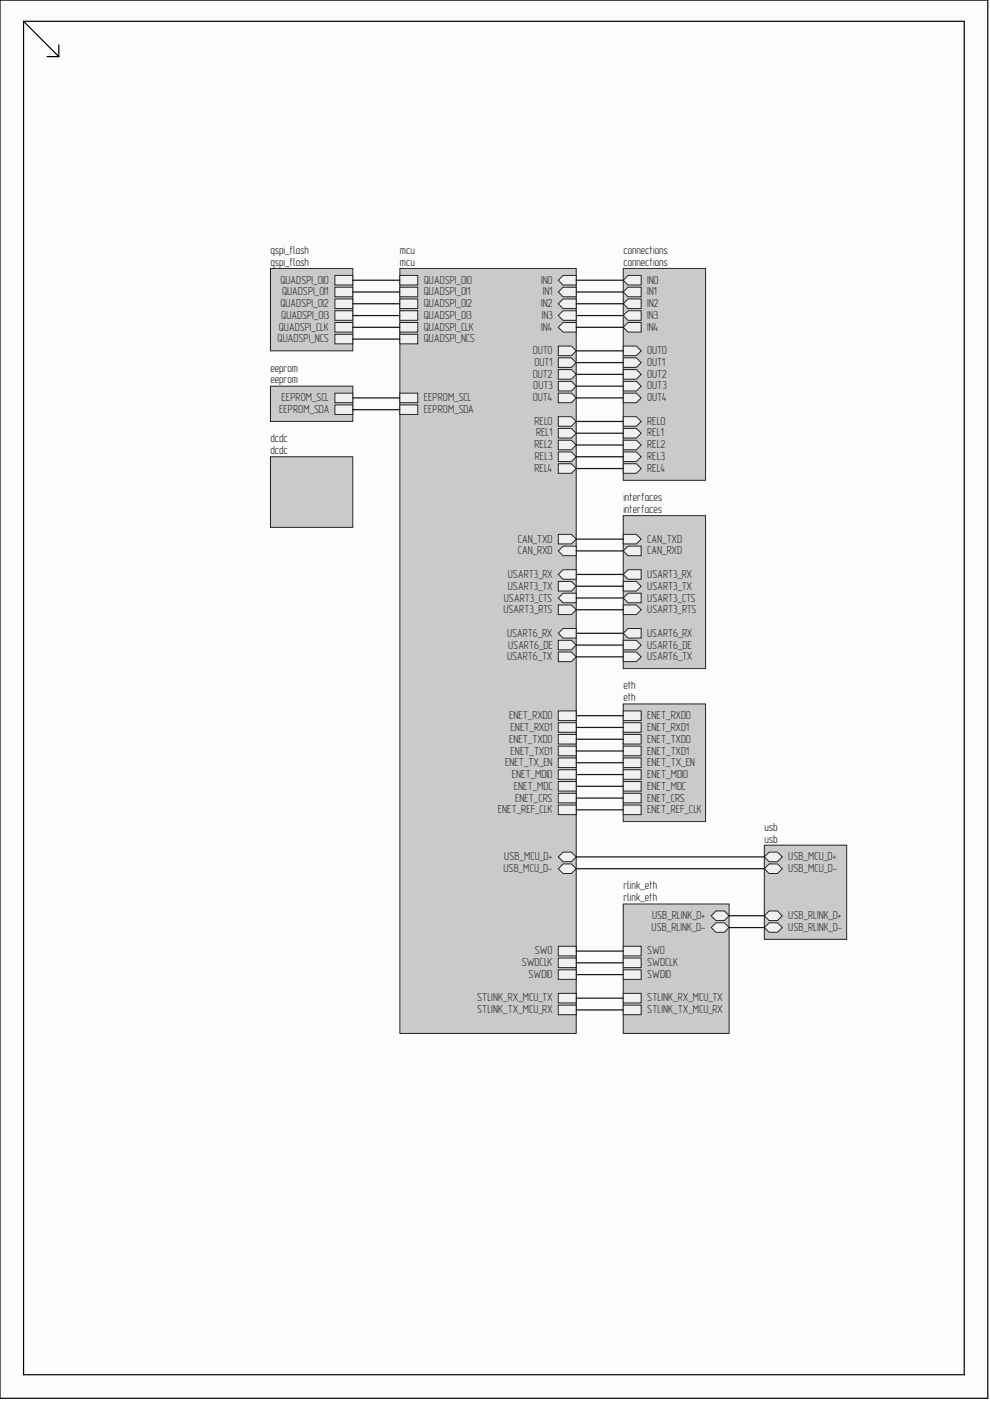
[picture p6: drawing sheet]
<svg xmlns="http://www.w3.org/2000/svg" width="210mm" height="297mm" viewBox="0 0 210 297" stroke-linecap="round" stroke-linejoin="round" font-family="sans-serif">
<g fill="#fcfcfc">
<path d="M0 0h209.4v296.5h-209.4z" fill-rule="evenodd"/>
<path d="M0 0h209.4v296.5h-209.4z" fill-rule="evenodd"/>
</g>
<path d="M0 0h209.4v296.5h-209.4zM5 4.5l7.5 7.5M5 4.5h199.4v287h-199.4zM10 12h2.5M12.5 9.5v2.5" fill="none" stroke="#000" stroke-width=".25"/>
<path d="M84.8 56.9h37.4v162.2h-37.4z" fill-rule="evenodd" fill="#cacaca"/>
<path d="M84.8 56.9h37.4v162.2h-37.4z" fill="none" stroke="#262626" stroke-width=".21"/>
<path d="M118.4 59.4l1-1h2.8v2h-2.8z" fill-rule="evenodd" fill="#f0f0f0"/>
<path d="M118.4 59.4l1-1h2.8v2h-2.8z" fill="none" stroke="#262626" stroke-width=".21"/>
<path d="M119.4 60.9h2.8v2h-2.8l-1-1z" fill-rule="evenodd" fill="#f0f0f0"/>
<path d="M119.4 60.9h2.8v2h-2.8l-1-1z" fill="none" stroke="#262626" stroke-width=".21"/>
<path d="M119.4 63.4h2.8v2h-2.8l-1-1z" fill-rule="evenodd" fill="#f0f0f0"/>
<path d="M119.4 63.4h2.8v2h-2.8l-1-1z" fill="none" stroke="#262626" stroke-width=".21"/>
<path d="M119.4 65.9h2.8v2h-2.8l-1-1z" fill-rule="evenodd" fill="#f0f0f0"/>
<path d="M119.4 65.9h2.8v2h-2.8l-1-1z" fill="none" stroke="#262626" stroke-width=".21"/>
<path d="M119.4 68.4h2.8v2h-2.8l-1-1z" fill-rule="evenodd" fill="#f0f0f0"/>
<path d="M119.4 68.4h2.8v2h-2.8l-1-1z" fill="none" stroke="#262626" stroke-width=".21"/>
<path d="M118.4 73.4h2.8l1 1-1 1h-2.8z" fill-rule="evenodd" fill="#f0f0f0"/>
<path d="M118.4 73.4h2.8l1 1-1 1h-2.8z" fill="none" stroke="#262626" stroke-width=".21"/>
<path d="M118.4 75.9h2.8l1 1-1 1h-2.8z" fill-rule="evenodd" fill="#f0f0f0"/>
<path d="M118.4 75.9h2.8l1 1-1 1h-2.8z" fill="none" stroke="#262626" stroke-width=".21"/>
<path d="M118.4 78.4h2.8l1 1-1 1h-2.8z" fill-rule="evenodd" fill="#f0f0f0"/>
<path d="M118.4 78.4h2.8l1 1-1 1h-2.8z" fill="none" stroke="#262626" stroke-width=".21"/>
<path d="M118.4 80.9h2.8l1 1-1 1h-2.8z" fill-rule="evenodd" fill="#f0f0f0"/>
<path d="M118.4 80.9h2.8l1 1-1 1h-2.8z" fill="none" stroke="#262626" stroke-width=".21"/>
<path d="M118.4 83.4h2.8l1 1-1 1h-2.8z" fill-rule="evenodd" fill="#f0f0f0"/>
<path d="M118.4 83.4h2.8l1 1-1 1h-2.8z" fill="none" stroke="#262626" stroke-width=".21"/>
<path d="M118.4 88.3h2.8l1 1.1-1 1h-2.8z" fill-rule="evenodd" fill="#f0f0f0"/>
<path d="M118.4 88.3h2.8l1 1.1-1 1h-2.8z" fill="none" stroke="#262626" stroke-width=".21"/>
<path d="M118.4 90.8h2.8l1 1.1-1 1h-2.8z" fill-rule="evenodd" fill="#f0f0f0"/>
<path d="M118.4 90.8h2.8l1 1.1-1 1h-2.8z" fill="none" stroke="#262626" stroke-width=".21"/>
<path d="M118.4 93.3h2.8l1 1.1-1 1h-2.8z" fill-rule="evenodd" fill="#f0f0f0"/>
<path d="M118.4 93.3h2.8l1 1.1-1 1h-2.8z" fill="none" stroke="#262626" stroke-width=".21"/>
<path d="M118.4 95.8h2.8l1 1-1 1.1h-2.8z" fill-rule="evenodd" fill="#f0f0f0"/>
<path d="M118.4 95.8h2.8l1 1-1 1.1h-2.8z" fill="none" stroke="#262626" stroke-width=".21"/>
<path d="M118.4 98.3h2.8l1 1-1 1.1h-2.8z" fill-rule="evenodd" fill="#f0f0f0"/>
<path d="M118.4 98.3h2.8l1 1-1 1.1h-2.8z" fill="none" stroke="#262626" stroke-width=".21"/>
<path d="M118.4 113.3h2.8l1 1-1 1h-2.8z" fill-rule="evenodd" fill="#f0f0f0"/>
<path d="M118.4 113.3h2.8l1 1-1 1h-2.8z" fill="none" stroke="#262626" stroke-width=".21"/>
<path d="M119.4 115.8h2.8v2h-2.8l-1-1z" fill-rule="evenodd" fill="#f0f0f0"/>
<path d="M119.4 115.8h2.8v2h-2.8l-1-1z" fill="none" stroke="#262626" stroke-width=".21"/>
<path d="M119.4 120.8h2.8v2h-2.8l-1-1z" fill-rule="evenodd" fill="#f0f0f0"/>
<path d="M119.4 120.8h2.8v2h-2.8l-1-1z" fill="none" stroke="#262626" stroke-width=".21"/>
<path d="M118.4 123.3h2.8l1 1-1 1h-2.8z" fill-rule="evenodd" fill="#f0f0f0"/>
<path d="M118.4 123.3h2.8l1 1-1 1h-2.8z" fill="none" stroke="#262626" stroke-width=".21"/>
<path d="M119.4 125.8h2.8v2h-2.8l-1-1z" fill-rule="evenodd" fill="#f0f0f0"/>
<path d="M119.4 125.8h2.8v2h-2.8l-1-1z" fill="none" stroke="#262626" stroke-width=".21"/>
<path d="M118.4 128.3h2.8l1 1-1 1h-2.8z" fill-rule="evenodd" fill="#f0f0f0"/>
<path d="M118.4 128.3h2.8l1 1-1 1h-2.8z" fill="none" stroke="#262626" stroke-width=".21"/>
<path d="M119.4 133.3h2.8v2h-2.8l-1-1z" fill-rule="evenodd" fill="#f0f0f0"/>
<path d="M119.4 133.3h2.8v2h-2.8l-1-1z" fill="none" stroke="#262626" stroke-width=".21"/>
<path d="M118.4 135.8h2.8l1 1-1 1h-2.8z" fill-rule="evenodd" fill="#f0f0f0"/>
<path d="M118.4 135.8h2.8l1 1-1 1h-2.8z" fill="none" stroke="#262626" stroke-width=".21"/>
<path d="M118.4 138.2h2.8l1 1.1-1 1h-2.8z" fill-rule="evenodd" fill="#f0f0f0"/>
<path d="M118.4 138.2h2.8l1 1.1-1 1h-2.8z" fill="none" stroke="#262626" stroke-width=".21"/>
<path d="M84.8 58.4h3.8v2h-3.8z" fill-rule="evenodd" fill="#f0f0f0"/>
<path d="M84.8 58.4h3.8v2h-3.8z" fill="none" stroke="#262626" stroke-width=".21"/>
<path d="M84.8 60.9h3.8v2h-3.8z" fill-rule="evenodd" fill="#f0f0f0"/>
<path d="M84.8 60.9h3.8v2h-3.8z" fill="none" stroke="#262626" stroke-width=".21"/>
<path d="M84.8 63.4h3.8v2h-3.8z" fill-rule="evenodd" fill="#f0f0f0"/>
<path d="M84.8 63.4h3.8v2h-3.8z" fill="none" stroke="#262626" stroke-width=".21"/>
<path d="M84.8 65.9h3.8v2h-3.8z" fill-rule="evenodd" fill="#f0f0f0"/>
<path d="M84.8 65.9h3.8v2h-3.8z" fill="none" stroke="#262626" stroke-width=".21"/>
<path d="M84.8 68.4h3.8v2h-3.8z" fill-rule="evenodd" fill="#f0f0f0"/>
<path d="M84.8 68.4h3.8v2h-3.8z" fill="none" stroke="#262626" stroke-width=".21"/>
<path d="M84.8 70.9h3.8v2h-3.8z" fill-rule="evenodd" fill="#f0f0f0"/>
<path d="M84.8 70.9h3.8v2h-3.8z" fill="none" stroke="#262626" stroke-width=".21"/>
<path d="M84.8 83.4h3.8v2h-3.8z" fill-rule="evenodd" fill="#f0f0f0"/>
<path d="M84.8 83.4h3.8v2h-3.8z" fill="none" stroke="#262626" stroke-width=".21"/>
<path d="M84.8 85.9h3.8v2h-3.8z" fill-rule="evenodd" fill="#f0f0f0"/>
<path d="M84.8 85.9h3.8v2h-3.8z" fill="none" stroke="#262626" stroke-width=".21"/>
<path d="M118.4 150.7h3.8v2.1h-3.8z" fill-rule="evenodd" fill="#f0f0f0"/>
<path d="M118.4 150.7h3.8v2.1h-3.8z" fill="none" stroke="#262626" stroke-width=".21"/>
<path d="M118.4 153.2h3.8v2h-3.8z" fill-rule="evenodd" fill="#f0f0f0"/>
<path d="M118.4 153.2h3.8v2h-3.8z" fill="none" stroke="#262626" stroke-width=".21"/>
<path d="M118.4 155.7h3.8v2h-3.8z" fill-rule="evenodd" fill="#f0f0f0"/>
<path d="M118.4 155.7h3.8v2h-3.8z" fill="none" stroke="#262626" stroke-width=".21"/>
<path d="M118.4 158.2h3.8v2h-3.8z" fill-rule="evenodd" fill="#f0f0f0"/>
<path d="M118.4 158.2h3.8v2h-3.8z" fill="none" stroke="#262626" stroke-width=".21"/>
<path d="M118.4 160.7h3.8v2h-3.8z" fill-rule="evenodd" fill="#f0f0f0"/>
<path d="M118.4 160.7h3.8v2h-3.8z" fill="none" stroke="#262626" stroke-width=".21"/>
<path d="M118.4 163.2h3.8v2h-3.8z" fill-rule="evenodd" fill="#f0f0f0"/>
<path d="M118.4 163.2h3.8v2h-3.8z" fill="none" stroke="#262626" stroke-width=".21"/>
<path d="M118.4 165.7h3.8v2h-3.8z" fill-rule="evenodd" fill="#f0f0f0"/>
<path d="M118.4 165.7h3.8v2h-3.8z" fill="none" stroke="#262626" stroke-width=".21"/>
<path d="M118.4 168.2h3.8v2h-3.8z" fill-rule="evenodd" fill="#f0f0f0"/>
<path d="M118.4 168.2h3.8v2h-3.8z" fill="none" stroke="#262626" stroke-width=".21"/>
<path d="M119.4 180.7h1.8l1 1-1 1h-1.8l-1-1z" fill-rule="evenodd" fill="#f0f0f0"/>
<path d="M119.4 180.7h1.8l1 1-1 1h-1.8l-1-1z" fill="none" stroke="#262626" stroke-width=".21"/>
<path d="M118.4 170.7h3.8v2h-3.8z" fill-rule="evenodd" fill="#f0f0f0"/>
<path d="M118.4 170.7h3.8v2h-3.8z" fill="none" stroke="#262626" stroke-width=".21"/>
<path d="M118.4 200.6h3.8v2.1h-3.8z" fill-rule="evenodd" fill="#f0f0f0"/>
<path d="M118.4 200.6h3.8v2.1h-3.8z" fill="none" stroke="#262626" stroke-width=".21"/>
<path d="M118.4 203.1h3.8v2.1h-3.8z" fill-rule="evenodd" fill="#f0f0f0"/>
<path d="M118.4 203.1h3.8v2.1h-3.8z" fill="none" stroke="#262626" stroke-width=".21"/>
<path d="M118.4 205.6h3.8v2h-3.8z" fill-rule="evenodd" fill="#f0f0f0"/>
<path d="M118.4 205.6h3.8v2h-3.8z" fill="none" stroke="#262626" stroke-width=".21"/>
<path d="M118.4 210.6h3.8v2h-3.8z" fill-rule="evenodd" fill="#f0f0f0"/>
<path d="M118.4 210.6h3.8v2h-3.8z" fill="none" stroke="#262626" stroke-width=".21"/>
<path d="M118.4 213.1h3.8v2h-3.8z" fill-rule="evenodd" fill="#f0f0f0"/>
<path d="M118.4 213.1h3.8v2h-3.8z" fill="none" stroke="#262626" stroke-width=".21"/>
<path d="M119.4 183.2h1.8l1 1-1 1h-1.8l-1-1z" fill-rule="evenodd" fill="#f0f0f0"/>
<path d="M119.4 183.2h1.8l1 1-1 1h-1.8l-1-1z" fill="none" stroke="#262626" stroke-width=".21"/>
<path d="M132.1 56.9h17.5v44.9h-17.5z" fill-rule="evenodd" fill="#cacaca"/>
<path d="M132.1 56.9h17.5v44.9h-17.5z" fill="none" stroke="#262626" stroke-width=".21"/>
<path d="M132.1 59.4l1.1-1h2.7v2h-2.7z" fill-rule="evenodd" fill="#f0f0f0"/>
<path d="M132.1 59.4l1.1-1h2.7v2h-2.7z" fill="none" stroke="#262626" stroke-width=".21"/>
<path d="M133.2 60.9h2.7v2h-2.7l-1.1-1z" fill-rule="evenodd" fill="#f0f0f0"/>
<path d="M133.2 60.9h2.7v2h-2.7l-1.1-1z" fill="none" stroke="#262626" stroke-width=".21"/>
<path d="M133.2 63.4h2.7v2h-2.7l-1.1-1z" fill-rule="evenodd" fill="#f0f0f0"/>
<path d="M133.2 63.4h2.7v2h-2.7l-1.1-1z" fill="none" stroke="#262626" stroke-width=".21"/>
<path d="M133.2 65.9h2.7v2h-2.7l-1.1-1z" fill-rule="evenodd" fill="#f0f0f0"/>
<path d="M133.2 65.9h2.7v2h-2.7l-1.1-1z" fill="none" stroke="#262626" stroke-width=".21"/>
<path d="M133.2 68.4h2.7v2h-2.7l-1.1-1z" fill-rule="evenodd" fill="#f0f0f0"/>
<path d="M133.2 68.4h2.7v2h-2.7l-1.1-1z" fill="none" stroke="#262626" stroke-width=".21"/>
<path d="M132.1 73.4h2.8l1 1-1 1h-2.8z" fill-rule="evenodd" fill="#f0f0f0"/>
<path d="M132.1 73.4h2.8l1 1-1 1h-2.8z" fill="none" stroke="#262626" stroke-width=".21"/>
<path d="M132.1 75.9h2.8l1 1-1 1h-2.8z" fill-rule="evenodd" fill="#f0f0f0"/>
<path d="M132.1 75.9h2.8l1 1-1 1h-2.8z" fill="none" stroke="#262626" stroke-width=".21"/>
<path d="M132.1 78.4h2.8l1 1-1 1h-2.8z" fill-rule="evenodd" fill="#f0f0f0"/>
<path d="M132.1 78.4h2.8l1 1-1 1h-2.8z" fill="none" stroke="#262626" stroke-width=".21"/>
<path d="M132.1 80.9h2.8l1 1-1 1h-2.8z" fill-rule="evenodd" fill="#f0f0f0"/>
<path d="M132.1 80.9h2.8l1 1-1 1h-2.8z" fill="none" stroke="#262626" stroke-width=".21"/>
<path d="M132.1 83.4h2.8l1 1-1 1h-2.8z" fill-rule="evenodd" fill="#f0f0f0"/>
<path d="M132.1 83.4h2.8l1 1-1 1h-2.8z" fill="none" stroke="#262626" stroke-width=".21"/>
<path d="M132.1 88.3h2.8l1 1.1-1 1h-2.8z" fill-rule="evenodd" fill="#f0f0f0"/>
<path d="M132.1 88.3h2.8l1 1.1-1 1h-2.8z" fill="none" stroke="#262626" stroke-width=".21"/>
<path d="M132.1 90.8h2.8l1 1.1-1 1h-2.8z" fill-rule="evenodd" fill="#f0f0f0"/>
<path d="M132.1 90.8h2.8l1 1.1-1 1h-2.8z" fill="none" stroke="#262626" stroke-width=".21"/>
<path d="M132.1 93.3h2.8l1 1.1-1 1h-2.8z" fill-rule="evenodd" fill="#f0f0f0"/>
<path d="M132.1 93.3h2.8l1 1.1-1 1h-2.8z" fill="none" stroke="#262626" stroke-width=".21"/>
<path d="M132.1 95.8h2.8l1 1-1 1.1h-2.8z" fill-rule="evenodd" fill="#f0f0f0"/>
<path d="M132.1 95.8h2.8l1 1-1 1.1h-2.8z" fill="none" stroke="#262626" stroke-width=".21"/>
<path d="M132.1 98.3h2.8l1 1-1 1.1h-2.8z" fill-rule="evenodd" fill="#f0f0f0"/>
<path d="M132.1 98.3h2.8l1 1-1 1.1h-2.8z" fill="none" stroke="#262626" stroke-width=".21"/>
<path d="M132.1 109.3h17.5v32.5h-17.5z" fill-rule="evenodd" fill="#cacaca"/>
<path d="M132.1 109.3h17.5v32.5h-17.5z" fill="none" stroke="#262626" stroke-width=".21"/>
<path d="M132.1 113.3h2.8l1 1-1 1h-2.8z" fill-rule="evenodd" fill="#f0f0f0"/>
<path d="M132.1 113.3h2.8l1 1-1 1h-2.8z" fill="none" stroke="#262626" stroke-width=".21"/>
<path d="M133.2 115.8h2.7v2h-2.7l-1.1-1z" fill-rule="evenodd" fill="#f0f0f0"/>
<path d="M133.2 115.8h2.7v2h-2.7l-1.1-1z" fill="none" stroke="#262626" stroke-width=".21"/>
<path d="M133.2 120.8h2.7v2h-2.7l-1.1-1z" fill-rule="evenodd" fill="#f0f0f0"/>
<path d="M133.2 120.8h2.7v2h-2.7l-1.1-1z" fill="none" stroke="#262626" stroke-width=".21"/>
<path d="M132.1 123.3h2.8l1 1-1 1h-2.8z" fill-rule="evenodd" fill="#f0f0f0"/>
<path d="M132.1 123.3h2.8l1 1-1 1h-2.8z" fill="none" stroke="#262626" stroke-width=".21"/>
<path d="M133.2 125.8h2.7v2h-2.7l-1.1-1z" fill-rule="evenodd" fill="#f0f0f0"/>
<path d="M133.2 125.8h2.7v2h-2.7l-1.1-1z" fill="none" stroke="#262626" stroke-width=".21"/>
<path d="M132.1 128.3h2.8l1 1-1 1h-2.8z" fill-rule="evenodd" fill="#f0f0f0"/>
<path d="M132.1 128.3h2.8l1 1-1 1h-2.8z" fill="none" stroke="#262626" stroke-width=".21"/>
<path d="M133.2 133.3h2.7v2h-2.7l-1.1-1z" fill-rule="evenodd" fill="#f0f0f0"/>
<path d="M133.2 133.3h2.7v2h-2.7l-1.1-1z" fill="none" stroke="#262626" stroke-width=".21"/>
<path d="M132.1 135.8h2.8l1 1-1 1h-2.8z" fill-rule="evenodd" fill="#f0f0f0"/>
<path d="M132.1 135.8h2.8l1 1-1 1h-2.8z" fill="none" stroke="#262626" stroke-width=".21"/>
<path d="M132.1 138.2h2.8l1 1.1-1 1h-2.8z" fill-rule="evenodd" fill="#f0f0f0"/>
<path d="M132.1 138.2h2.8l1 1.1-1 1h-2.8z" fill="none" stroke="#262626" stroke-width=".21"/>
<path d="M57.3 96.8h17.5v15h-17.5z" fill-rule="evenodd" fill="#cacaca"/>
<path d="M57.3 96.8h17.5v15h-17.5z" fill="none" stroke="#262626" stroke-width=".21"/>
<path d="M57.3 56.9h17.5v17.5h-17.5z" fill-rule="evenodd" fill="#cacaca"/>
<path d="M57.3 56.9h17.5v17.5h-17.5z" fill="none" stroke="#262626" stroke-width=".21"/>
<path d="M71 58.4h3.8v2h-3.8z" fill-rule="evenodd" fill="#f0f0f0"/>
<path d="M71 58.4h3.8v2h-3.8z" fill="none" stroke="#262626" stroke-width=".21"/>
<path d="M71 60.9h3.8v2h-3.8z" fill-rule="evenodd" fill="#f0f0f0"/>
<path d="M71 60.9h3.8v2h-3.8z" fill="none" stroke="#262626" stroke-width=".21"/>
<path d="M71 63.4h3.8v2h-3.8z" fill-rule="evenodd" fill="#f0f0f0"/>
<path d="M71 63.4h3.8v2h-3.8z" fill="none" stroke="#262626" stroke-width=".21"/>
<path d="M71 65.9h3.8v2h-3.8z" fill-rule="evenodd" fill="#f0f0f0"/>
<path d="M71 65.9h3.8v2h-3.8z" fill="none" stroke="#262626" stroke-width=".21"/>
<path d="M71 68.4h3.8v2h-3.8z" fill-rule="evenodd" fill="#f0f0f0"/>
<path d="M71 68.4h3.8v2h-3.8z" fill="none" stroke="#262626" stroke-width=".21"/>
<path d="M71 70.9h3.8v2h-3.8z" fill-rule="evenodd" fill="#f0f0f0"/>
<path d="M71 70.9h3.8v2h-3.8z" fill="none" stroke="#262626" stroke-width=".21"/>
<path d="M57.3 81.9h17.5v7.5h-17.5z" fill-rule="evenodd" fill="#cacaca"/>
<path d="M57.3 81.9h17.5v7.5h-17.5z" fill="none" stroke="#262626" stroke-width=".21"/>
<path d="M71 83.4h3.8v2h-3.8z" fill-rule="evenodd" fill="#f0f0f0"/>
<path d="M71 83.4h3.8v2h-3.8z" fill="none" stroke="#262626" stroke-width=".21"/>
<path d="M71 85.9h3.8v2h-3.8z" fill-rule="evenodd" fill="#f0f0f0"/>
<path d="M71 85.9h3.8v2h-3.8z" fill="none" stroke="#262626" stroke-width=".21"/>
<path d="M132.1 149.2h17.5v25h-17.5z" fill-rule="evenodd" fill="#cacaca"/>
<path d="M132.1 149.2h17.5v25h-17.5z" fill="none" stroke="#262626" stroke-width=".21"/>
<path d="M132.1 150.7h3.8v2.1h-3.8z" fill-rule="evenodd" fill="#f0f0f0"/>
<path d="M132.1 150.7h3.8v2.1h-3.8z" fill="none" stroke="#262626" stroke-width=".21"/>
<path d="M132.1 153.2h3.8v2h-3.8z" fill-rule="evenodd" fill="#f0f0f0"/>
<path d="M132.1 153.2h3.8v2h-3.8z" fill="none" stroke="#262626" stroke-width=".21"/>
<path d="M132.1 155.7h3.8v2h-3.8z" fill-rule="evenodd" fill="#f0f0f0"/>
<path d="M132.1 155.7h3.8v2h-3.8z" fill="none" stroke="#262626" stroke-width=".21"/>
<path d="M132.1 158.2h3.8v2h-3.8z" fill-rule="evenodd" fill="#f0f0f0"/>
<path d="M132.1 158.2h3.8v2h-3.8z" fill="none" stroke="#262626" stroke-width=".21"/>
<path d="M132.1 160.7h3.8v2h-3.8z" fill-rule="evenodd" fill="#f0f0f0"/>
<path d="M132.1 160.7h3.8v2h-3.8z" fill="none" stroke="#262626" stroke-width=".21"/>
<path d="M132.1 163.2h3.8v2h-3.8z" fill-rule="evenodd" fill="#f0f0f0"/>
<path d="M132.1 163.2h3.8v2h-3.8z" fill="none" stroke="#262626" stroke-width=".21"/>
<path d="M132.1 165.7h3.8v2h-3.8z" fill-rule="evenodd" fill="#f0f0f0"/>
<path d="M132.1 165.7h3.8v2h-3.8z" fill="none" stroke="#262626" stroke-width=".21"/>
<path d="M132.1 168.2h3.8v2h-3.8z" fill-rule="evenodd" fill="#f0f0f0"/>
<path d="M132.1 168.2h3.8v2h-3.8z" fill="none" stroke="#262626" stroke-width=".21"/>
<path d="M132.1 170.7h3.8v2h-3.8z" fill-rule="evenodd" fill="#f0f0f0"/>
<path d="M132.1 170.7h3.8v2h-3.8z" fill="none" stroke="#262626" stroke-width=".21"/>
<path d="M162.1 179.2h17.4v20h-17.4z" fill-rule="evenodd" fill="#cacaca"/>
<path d="M162.1 179.2h17.4v20h-17.4z" fill="none" stroke="#262626" stroke-width=".21"/>
<path d="M163.1 180.7h1.7l1.1 1-1.1 1h-1.7l-1-1z" fill-rule="evenodd" fill="#f0f0f0"/>
<path d="M163.1 180.7h1.7l1.1 1-1.1 1h-1.7l-1-1z" fill="none" stroke="#262626" stroke-width=".21"/>
<path d="M163.1 183.2h1.7l1.1 1-1.1 1h-1.7l-1-1z" fill-rule="evenodd" fill="#f0f0f0"/>
<path d="M163.1 183.2h1.7l1.1 1-1.1 1h-1.7l-1-1z" fill="none" stroke="#262626" stroke-width=".21"/>
<path d="M163.1 193.1h1.7l1.1 1.1-1.1 1h-1.7l-1-1z" fill-rule="evenodd" fill="#f0f0f0"/>
<path d="M163.1 193.1h1.7l1.1 1.1-1.1 1h-1.7l-1-1z" fill="none" stroke="#262626" stroke-width=".21"/>
<path d="M163.1 195.6h1.7l1.1 1.1-1.1 1h-1.7l-1-1z" fill-rule="evenodd" fill="#f0f0f0"/>
<path d="M163.1 195.6h1.7l1.1 1.1-1.1 1h-1.7l-1-1z" fill="none" stroke="#262626" stroke-width=".21"/>
<path d="M132.1 191.7h22.5v27.4h-22.5z" fill-rule="evenodd" fill="#cacaca"/>
<path d="M132.1 191.7h22.5v27.4h-22.5z" fill="none" stroke="#262626" stroke-width=".21"/>
<path d="M151.8 193.1h1.8l1 1.1-1 1h-1.8l-1-1z" fill-rule="evenodd" fill="#f0f0f0"/>
<path d="M151.8 193.1h1.8l1 1.1-1 1h-1.8l-1-1z" fill="none" stroke="#262626" stroke-width=".21"/>
<path d="M151.8 195.6h1.8l1 1.1-1 1h-1.8l-1-1z" fill-rule="evenodd" fill="#f0f0f0"/>
<path d="M151.8 195.6h1.8l1 1.1-1 1h-1.8l-1-1z" fill="none" stroke="#262626" stroke-width=".21"/>
<path d="M132.1 200.6h3.8v2.1h-3.8z" fill-rule="evenodd" fill="#f0f0f0"/>
<path d="M132.1 200.6h3.8v2.1h-3.8z" fill="none" stroke="#262626" stroke-width=".21"/>
<path d="M132.1 203.1h3.8v2.1h-3.8z" fill-rule="evenodd" fill="#f0f0f0"/>
<path d="M132.1 203.1h3.8v2.1h-3.8z" fill="none" stroke="#262626" stroke-width=".21"/>
<path d="M132.1 205.6h3.8v2h-3.8z" fill-rule="evenodd" fill="#f0f0f0"/>
<path d="M132.1 205.6h3.8v2h-3.8z" fill="none" stroke="#262626" stroke-width=".21"/>
<path d="M132.1 210.6h3.8v2h-3.8z" fill-rule="evenodd" fill="#f0f0f0"/>
<path d="M132.1 210.6h3.8v2h-3.8z" fill="none" stroke="#262626" stroke-width=".21"/>
<path d="M132.1 213.1h3.8v2h-3.8z" fill-rule="evenodd" fill="#f0f0f0"/>
<path d="M132.1 213.1h3.8v2h-3.8z" fill="none" stroke="#262626" stroke-width=".21"/>
<g fill="none" stroke="#0e0e0e" stroke-width=".25">
<path d="M74.8 59.4h10M122.2 59.4h9.9M74.8 61.9h10M74.8 64.4h10M74.8 66.9h10M74.8 69.4h10M74.8 71.9h10M122.2 61.9h9.9M122.2 64.4h9.9M122.2 66.9h9.9M122.2 69.4h9.9M122.2 74.4h9.9"/>
<path d="M122.2 76.9h9.9M122.2 79.4h9.9M74.8 84.4h10M74.8 86.9h10M122.2 81.9h9.9M122.2 84.4h9.9M122.2 89.4h9.9M122.2 91.9h9.9M122.2 94.4h9.9M122.2 96.8h9.9M122.2 99.3h9.9M122.2 114.3h9.9"/>
<path d="M122.2 116.8h9.9M122.2 121.8h9.9M122.2 124.3h9.9M122.2 126.8h9.9M122.2 129.3h9.9M122.2 134.3h9.9M122.2 136.8h9.9M122.2 139.3h9.9M122.2 151.7h9.9M122.2 154.2h9.9M122.2 156.7h9.9M122.2 159.2h9.9"/>
<path d="M122.2 161.7h9.9M122.2 164.2h9.9M122.2 166.7h9.9M122.2 169.2h9.9M122.2 171.7h9.9M122.2 181.7h39.9M122.2 184.2h39.9M154.6 194.2h7.5M154.6 196.7h7.5M122.2 201.6h9.9M122.2 204.1h9.9M122.2 206.6h9.9"/>
<path d="M122.2 211.6h9.9M122.2 214.1h9.9"/>
</g>
<g font-size="2.5" fill="#0e0e0e">
<text x="57.3" y="53.8">qspi_flash</text>
<text x="84.8" y="53.8">mcu</text>
<text x="132.2" y="53.9">connections</text>
<text x="57.3" y="56.4">qspi_flash</text>
<text x="84.8" y="56.4">mcu</text>
<text x="132.2" y="56.4">connections</text>
<text x="57.3" y="78.8">eeprom</text>
<text x="57.3" y="81.3">eeprom</text>
<text x="57.3" y="93.7">dcdc</text>
<text x="57.3" y="96.3">dcdc</text>
<text x="132.2" y="106.2">interfaces</text>
<text x="132.2" y="108.8">interfaces</text>
<text x="132.2" y="146.1">eth</text>
<text x="132.2" y="148.7">eth</text>
<text x="162.1" y="176.1">usb</text>
<text x="162.1" y="178.7">usb</text>
<text x="132.2" y="188.6">rlink_eth</text>
<text x="132.2" y="191.1">rlink_eth</text>
</g>
<g font-size="2.5" fill="#262626">
<text x="59.5" y="60.2">QUADSPI_OI0</text>
<text x="59.5" y="65.2">QUADSPI_OI2</text>
<text x="59.8" y="62.6">QUADSPI_OI1</text>
<text x="89.9" y="60.2">QUADSPI_OI0</text>
<text x="89.9" y="62.6">QUADSPI_OI1</text>
<text x="89.9" y="65.2">QUADSPI_OI2</text>
<text x="114.8" y="60.2">IN0</text>
<text x="114.8" y="65.2">IN2</text>
<text x="115.1" y="62.6">IN1</text>
<text x="137.2" y="60.2">IN0</text>
<text x="137.2" y="62.6">IN1</text>
<text x="137.2" y="65.2">IN2</text>
<text x="59.1" y="70.1">QUADSPI_CLK</text>
<text x="59.6" y="67.6">QUADSPI_OI3</text>
<text x="89.9" y="67.6">QUADSPI_OI3</text>
<text x="89.9" y="70.1">QUADSPI_CLK</text>
<text x="114.8" y="70.1">IN4</text>
<text x="114.9" y="67.6">IN3</text>
<text x="137.2" y="67.6">IN3</text>
<text x="137.2" y="70.1">IN4</text>
<text x="58.9" y="72.6">QUADSPI_NCS</text>
<text x="89.9" y="72.6">QUADSPI_NCS</text>
<text x="113" y="75.1">OUT0</text>
<text x="113.3" y="77.6">OUT1</text>
<text x="137.2" y="75.1">OUT0</text>
<text x="137.2" y="77.6">OUT1</text>
<text x="113" y="80.1">OUT2</text>
<text x="113.1" y="82.6">OUT3</text>
<text x="137.2" y="80.1">OUT2</text>
<text x="137.2" y="82.6">OUT3</text>
<text x="59.2" y="87.6">EEPROM_SDA</text>
<text x="59.7" y="85.1">EEPROM_SCL</text>
<text x="89.9" y="85.1">EEPROM_SCL</text>
<text x="89.9" y="87.6">EEPROM_SDA</text>
<text x="113" y="85.1">OUT4</text>
<text x="137.2" y="85.1">OUT4</text>
<text x="113.3" y="90.1">REL0</text>
<text x="113.3" y="95.1">REL2</text>
<text x="113.7" y="92.5">REL1</text>
<text x="137.2" y="90.1">REL0</text>
<text x="137.2" y="92.5">REL1</text>
<text x="137.2" y="95.1">REL2</text>
<text x="113.3" y="100.1">REL4</text>
<text x="113.4" y="97.5">REL3</text>
<text x="137.2" y="97.5">REL3</text>
<text x="137.2" y="100.1">REL4</text>
<text x="109.8" y="115">CAN_TXD</text>
<text x="109.8" y="117.6">CAN_RXD</text>
<text x="137.2" y="115">CAN_TXD</text>
<text x="137.2" y="117.6">CAN_RXD</text>
<text x="107.7" y="122.5">USART3_RX</text>
<text x="107.7" y="125">USART3_TX</text>
<text x="137.2" y="122.5">USART3_RX</text>
<text x="137.2" y="125">USART3_TX</text>
<text x="106.7" y="130">USART3_RTS</text>
<text x="106.8" y="127.5">USART3_CTS</text>
<text x="137.2" y="127.5">USART3_CTS</text>
<text x="137.2" y="130">USART3_RTS</text>
<text x="107.5" y="135">USART6_RX</text>
<text x="107.8" y="137.5">USART6_DE</text>
<text x="137.2" y="135">USART6_RX</text>
<text x="137.2" y="137.5">USART6_DE</text>
<text x="107.5" y="140">USART6_TX</text>
<text x="137.2" y="140">USART6_TX</text>
<text x="107.9" y="152.5">ENET_RXD0</text>
<text x="108.3" y="154.9">ENET_RXD1</text>
<text x="137.2" y="152.5">ENET_RXD0</text>
<text x="137.2" y="154.9">ENET_RXD1</text>
<text x="107.9" y="157.5">ENET_TXD0</text>
<text x="108.3" y="160">ENET_TXD1</text>
<text x="137.2" y="157.5">ENET_TXD0</text>
<text x="137.2" y="160">ENET_TXD1</text>
<text x="107.1" y="162.4">ENET_TX_EN</text>
<text x="108.5" y="165">ENET_MDIO</text>
<text x="108.9" y="167.4">ENET_MDC</text>
<text x="137.2" y="162.4">ENET_TX_EN</text>
<text x="137.2" y="165">ENET_MDIO</text>
<text x="137.2" y="167.4">ENET_MDC</text>
<text x="105.6" y="172.4">ENET_REF_CLK</text>
<text x="109.2" y="170">ENET_CRS</text>
<text x="137.2" y="170">ENET_CRS</text>
<text x="137.2" y="172.4">ENET_REF_CLK</text>
<text x="106.7" y="184.9">USB_MCU_D-</text>
<text x="106.9" y="182.4">USB_MCU_D+</text>
<text x="167.1" y="182.4">USB_MCU_D+</text>
<text x="167.1" y="184.9">USB_MCU_D-</text>
<text x="138.2" y="197.3">USB_RLINK_D-</text>
<text x="138.2" y="194.9">USB_RLINK_D+</text>
<text x="167.1" y="194.9">USB_RLINK_D+</text>
<text x="167.1" y="197.3">USB_RLINK_D-</text>
<text x="113.4" y="202.3">SWO</text>
<text x="137.2" y="202.3">SWO</text>
<text x="110.6" y="204.9">SWDCLK</text>
<text x="112.1" y="207.3">SWDIO</text>
<text x="137.2" y="204.9">SWDCLK</text>
<text x="137.2" y="207.3">SWDIO</text>
<text x="101.2" y="212.3">STLINK_RX_MCU_TX</text>
<text x="101.2" y="214.8">STLINK_TX_MCU_RX</text>
<text x="137.2" y="212.3">STLINK_RX_MCU_TX</text>
<text x="137.2" y="214.8">STLINK_TX_MCU_RX</text>
</g>
</svg>
